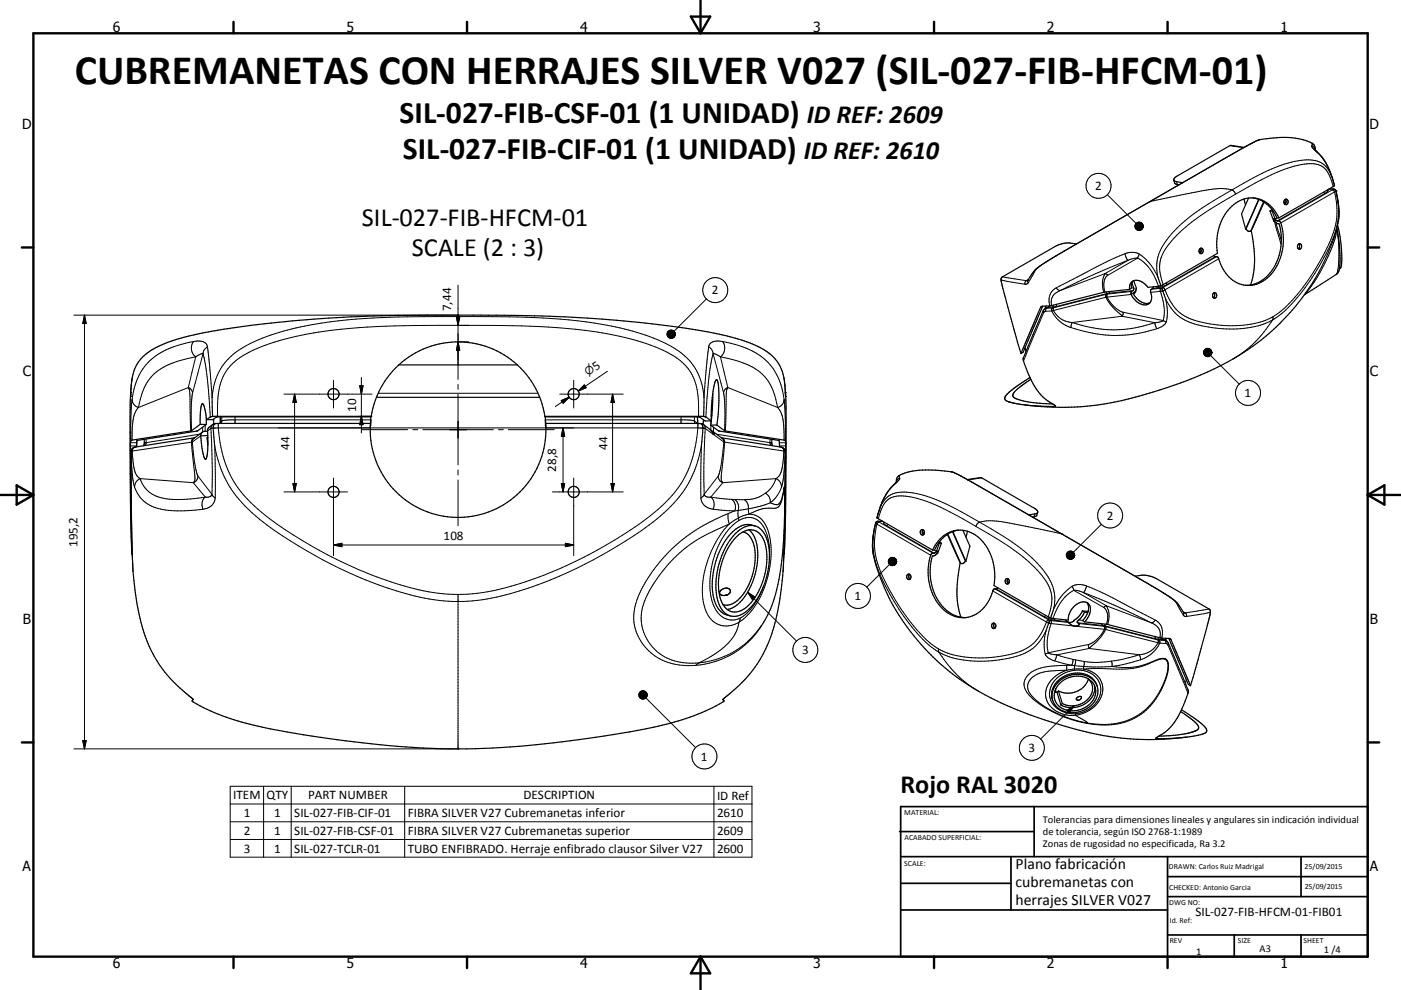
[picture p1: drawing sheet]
<svg xmlns="http://www.w3.org/2000/svg" width="420mm" height="297mm" viewBox="0 0 420 297" stroke-linecap="round" stroke-linejoin="round" font-family="sans-serif">
<g fill="none" stroke="#000" stroke-width=".36">
<path d="M351.9 54l.6 .5 2.1 .3M351.9 54l.4 1.1 1.2 .4M373 59.7l.4 1.8M373 44.2l-4.3-.5-15.8 9.1-.9 .7-.1 .5M374.3 59.4l-2.1 4.8 1.2 4.5M375.6 59.4a9.6 9.6 0 0 1 7.2 6h.6M377.4 59.8l-4 8.9M377.5 59.8l-3.9 8.9M385.3 59.8l.3 .8M385.3 59.8a.96 .96 0 0 0-.1 1.4M385.3 59.8a.75 .75 0 0 1 .9 .8 .75 .75 0 0 1-1 .6M394.2 44.8v.1a18 18 0 0 1 5.5 9.4"/>
<path d="M394.3 44.9a2.17 2.17 0 0 0-2-2.4 24 24 0 0 0-12.5-.9l-3 .6-4 2.1-58.6 33.9a12.1 12.1 0 0 0-4.8 4l-1.2 1.9M398.5 56.7l1.8 .2M399.3 53.1l.4 1.3M399.6 56.8l.7 .1M399.7 54.4l.4 1.3M399.7 54.3l.4 1.4M400.1 55.7h.1M400.1 55.7l-16.7 9.7M400.3 56.9l.7 2.9M400.3 56.9l.6 2.2a18.3 18.3 0 0 1-.1 9.4M322.7 73.2l-2.5-.3-1.1 .1-2.1 .6-16.6 9.5a1.23 1.23 0 0 0-.2 1.4l5.9 21.6M359.7 74.6a.72 .72 0 0 1 1 .7 .72 .72 0 0 1-1 .7l-.2-.8z"/>
<path d="M359.9 74.5l.2 .8M360 75.6l-.4 .3M360.1 75.3l-.4 .7M360.1 75.2l-.6 .4M373.6 68.7h-.2M373.6 68.7a1.03 1.03 0 0 0 1.5 .5M375.1 69.2a31 31 0 0 1-.2 16.3M379 60.7l-3.9 8.5M380.8 63.3l1.3 3.2M381.4 63.3l.9 2.4M381.4 63.3h-.6M381.4 62.9l-.6 .4"/>
<path d="M381.6 63.2l-.2 .1M381.9 65.7l.2 .8M381.9 65.7h.4M381.9 65.7l.3 .8M382.1 66.5h.1M382.2 66.5l.5 .5 .8 .1a15.6 15.6 0 0 1-5.5 17.3l-2 .8-2.7 .4M382.3 65.7l.4 .5 1 .3a15.6 15.6 0 0 1-4.4 17.4 8.3 8.3 0 0 1-12.6-3.2l-1.5-3.4-.3-.3h-.7l-.3-.3M383.4 65.4a8.7 8.7 0 0 0-11-5.5 14 14 0 0 0-7.6 13.5l.2 2.6-17 9.7M385.5 60.9l-.4 .2M385.6 60.6l-.4 .7M385.6 60.5l-.7 .4M389.2 73.3a.7 .7 0 0 1 1 .7 .7 .7 0 0 1-1.1 .5l-.1-.7z"/>
<path d="M389.4 73.2a.98 .98 0 0 1-.2 1.4M400.8 68.5l-1.6 5M400.8 68.5l.6 3.9a22.5 22.5 0 0 1-.2 9.3l-.4 .5-9.8 6.3M401 67.6a31.6 31.6 0 0 1 .9 12.8l-.3 .1M308.2 84.1h-.1M312.6 91.9l-5.8 13.8-.7 .4M312.6 91.9h.1M313.8 92.3l-1.1 1-5.9 14.1a23.9 23.9 0 0 0 6.8 12.5l2 1.3M338.7 86.8l-7.6 .8-16 4.1-3 .3-6 14.1M339.3 84.9l.6 1.6v.5a1.16 1.16 0 0 0-.8 1.2v.1M339.7 84.3l-.5 1.1v1l-.5 .4M339.9 84.2l.8 2.3-.2 .8"/>
<path d="M339.9 84.2a4.2 4.2 0 0 1 4.3 2l3.8-.5M339.9 84.2a2.19 2.19 0 0 0-1.2 2.6M340.5 87.3l-1.4 1M340.5 87.3l-.7 .9a4.4 4.4 0 0 0 4.9 2.7M345.8 86l-.1 .3a1.2 1.2 0 0 0-.6 1.9 2.33 2.33 0 0 1-.7 2.9 2.33 2.33 0 0 1-3-.2l-1.5-1.3-.8-1.3M347.1 83.2l.9 2.5M348.3 86.4l1.1 3.2M363.8 89.3h-.1M363.9 87.9a.75 .75 0 0 1 .9 .8 .75 .75 0 0 1-1 .6 1.01 1.01 0 0 1 .1-1.4zM363.9 87.9a.99 .99 0 0 1-.1 1.4M392.8 85.9a70.8 70.8 0 0 1-34.8 27.4 116.8 116.8 0 0 1-34 8.7 86.1 86.1 0 0 1-16.9-.5M39.1 118.9a18.1 18.1 0 0 1 2.8-10.8 23.6 23.6 0 0 1 12.4-6.7 157.4 157.4 0 0 1 22.8-4 421.6 421.6 0 0 1 51.1-2.9h16a386.7 386.7 0 0 1 67.1 4.9 49.5 49.5 0 0 1 18.6 6.1 12.7 12.7 0 0 1 5.5 11.2l.3 5.6v16.6l-.2 14.6-.4 12.7"/>
<path d="M39.2 117.6l-.2 6v18.6l.5 24M63.6 119.3l.1 5.6M112.8 119.2h49M119.5 109.5h35.6M211.1 119.3l-.2 5.6M213.6 119.2h.1M213.7 118.1l-.1 4.5-.6 4.9M235.5 117.6v1.3M307.3 104.3l.3 1.1M308.8 113.3l-5 3.4-2.4 2.3a1.01 1.01 0 0 0 0 1 1.01 1.01 0 0 0 .9 .5l5.3 1M309 113.8l-1.7 1.2a8.3 8.3 0 0 0-3.7 3.7l.4 .6a19.5 19.5 0 0 0 8.7 1.8l2.9 .1M41.1 132.2l-.1 1.9"/>
<path d="M41.1 132.1v.1M43.3 131.8l-.1 1.4-.2 .5M57.4 129.2h.1M57.4 129.2l-17.8 2.8a.52 .52 0 0 0-.5 .8l.4 33.4M58.4 131.3l-18.3 2.9a1.73 1.73 0 0 0-.9 1.7l.3 26.8a113.2 113.2 0 0 0 1.2 15.9l.3 2.4a41.2 41.2 0 0 0 12.9 25.4l4 3.4M60 127.3l-2.6 1.9M60 127.3h1.9M60.7 129.6l-2.5 1.9M60.7 129.6l-.4 .6-.1 .6M61.9 125.3v2M61.9 125.3l-.5-2.6a1.24 1.24 0 0 0-.8-1.5l-.5 2.5-.1 3.6M61.9 125.3v.6"/>
<path d="M61.9 127.3l-2.9 2-17.9 2.8M62.2 132.4l.1 1.2M62.2 129.4l-1.5 .2M62.3 130.7l-2.1 .1M62.3 130.6a16.2 16.2 0 0 1-.6 7.2 1.24 1.24 0 0 1-.7-1.4l-.8-5.6M62.3 131.2h-.2l.1 1.2M62.3 132.3l-.1 .1M63 125.1h.1M63 125.1l-1.1 .8M63.7 124.9l-.6 .2M64.1 125.7v1.5M64.1 127.2l-1.4 .9-.4 .6v1.9"/>
<path d="M64.5 127.1l-.4 .1M64.5 127.1l-.4 .4-.2 .7 .5 5.6M64.9 125.1l-1.1 .8h-1.9M65 125.1h-.1M66 125.1v1.9M66.1 125.1l-.1 1.9M111.1 127l-46.6 .1M111.1 126.3a26.3 26.3 0 0 0 26.1 28.9 26.3 26.3 0 0 0 26.4-28.6M111.2 125.1l-.2 2.7M111.2 126l-.1 .2M111.3 124.9v.2h-46.4M111.3 124.9h-47.6"/>
<path d="M111.3 124.9a26.3 26.3 0 0 1 26-22.3 26.3 26.3 0 0 1 26.1 22.3M163.4 124.9v.2h46.4l1.6 1.2h1.8M163.4 124.9h47.5M163.5 125.1l.1 2.7M163.5 126.2l.1 .3M163.6 127.1l45.8-.1a1.12 1.12 0 0 1 1.3 1.5l-.4 5.3M209.1 125.1l.1 1.9M209.7 125.1h.1M210 127.1l.9 .3 1.9 1.4 1 1.5 .3-.2M210.9 125.9l-.1 1.4M210.9 124.9l.7 .2M211.6 125.1h.1"/>
<path d="M211.6 125.1l1.6 1.2M213 127.5l2.7 1.8 17.8 2.8M213.2 126.3v-2a29.3 29.3 0 0 1 1.5-10.3h.1a5 5 0 0 1 .7 3.6l-.1 5.4-.5 4.5M213.2 124.7h.2M213.3 129.3l.6 .3 .2 .5M213.8 129.5l2.7 2M214.1 130.1h.1M214.9 127.5h-1.9M214.9 127.5l2.4 1.7M216.3 131.3h.1M216.3 131.3l17.8 2.8a1.64 1.64 0 0 1 1.4 1.9l-.4 30.2M217.3 129.2h.1"/>
<path d="M217.3 129.2l18.1 2.9M231.4 131.8v1.4l.2 .5M233.5 132.1l.1 .1M233.6 132.2l.1 1.9M235.4 132.1l.1 .1M235.5 132.2v3.9M235.5 137.2l-.3 21.3a110.7 110.7 0 0 1-3.2 29.6 40 40 0 0 1-15 21.5l-.3 .2M308.3 121.6l5.2 .3 3-.1M315.6 121.2l.8 .6M316.2 121.9l-.1 .1M316.4 121.8h.1M222.8 159.6a5.4 5.4 0 0 1 3.4 4.8 18.8 18.8 0 0 1-5.3 15.9 4.4 4.4 0 0 1-4.1 1.1"/>
<path d="M224.6 159a9.9 9.9 0 0 1 2.6 8.3 19.9 19.9 0 0 1-6.7 14.6l-1.5 .7-1 .3M226.4 157.8a6.1 6.1 0 0 0-7.3 2.3 23.2 23.2 0 0 0-4.8 20.4 5.7 5.7 0 0 0 4.7 4.3M226.4 157.8a6.7 6.7 0 0 0-6.6 3.1 23.3 23.3 0 0 0-4.4 19.9 5.7 5.7 0 0 0 3.5 4M226.4 157.8a6.8 6.8 0 0 1 4.1 6.1 23.3 23.3 0 0 1-6.5 19.3 5.6 5.6 0 0 1-5.1 1.6M235.2 146.9a124.1 124.1 0 0 1-2.7 31.3 29 29 0 0 1-8.3 14.2M262.5 157l-.5 2.5M262.5 157a21.4 21.4 0 0 0 1.1 15.4 68.9 68.9 0 0 0 39.4 39.7 130 130 0 0 0 34 9.4 82.5 82.5 0 0 0 18.9-.4M262.6 156.7l-.1 .3M262.9 155.3l16.7 9.7M262.9 155.3h.1M263.4 156.5l-.7 .1M263.7 152.7l-.8 2.6"/>
<path d="M264.5 156.3l-1.4 .1-.6 .6M268.7 144.6a2.25 2.25 0 0 1 2-2.5 25.8 25.8 0 0 1 12.5-.8l2.5 .4 4.5 2.3 53.9 31a39.4 39.4 0 0 1 8.8 5.9l2 2.9M268.8 144.5a17.8 17.8 0 0 0-5.1 8.2l-.8 2.6M276.5 159.6l.6 .4M276.8 158.9a1.01 1.01 0 0 0 .1 1.5M276.8 158.9a.75 .75 0 0 0-.9 .9 .75 .75 0 0 0 1 .6l.1-.2M276.8 158.9l.3 .5v.6M285.6 159.5l3.8 8.8M285.7 159.5l3.9 8.9M287.4 159a9.6 9.6 0 0 0-7.2 6.1l-.6-.1M288.7 159.1l2.1 4.8-1.2 4.5M290 143.9l4.3-.5 15.8 9.1a1.05 1.05 0 0 1 .8 1.5l-2.4 .5"/>
<path d="M290.1 159.4l-.5 1.8M311.1 153.7l-.4 1.1-1.1 .3M39.5 166.2h.2M218.1 178.4l-.7 .2M218.1 178.4a1.07 1.07 0 0 0 .8-1.4 1.07 1.07 0 0 0-1.6-.5 1.33 1.33 0 0 0-1.3 1.9l1.3 .2M218.1 178.4l-.8 .2M220.5 161.4a5.5 5.5 0 0 1 6.2-2.1 7.4 7.4 0 0 1 3.1 6.2 20.9 20.9 0 0 1-6.2 16.8 4.4 4.4 0 0 1-7.5-2.2 20.8 20.8 0 0 1 4.4-18.7zM235 166.2h.1M272 172.5a.71 .71 0 0 1 1.1 .5 .71 .71 0 0 1-1 .7l-.3-.6zM272.7 172.3a.96 .96 0 0 0 .1 1.5M276.6 160l.4 .3M277.1 160l-.1 .2"/>
<path d="M279.6 165a8.7 8.7 0 0 1 11-5.4 14.1 14.1 0 0 1 7.6 14.3l-.2 1.8 17 9.7M280.7 165.4l-.6 .5-.7 .1a14.3 14.3 0 0 0-.3 10.9 10.9 10.9 0 0 0 9.8 8.4 10.4 10.4 0 0 0 8.9-8.4l.3-.2 .8-.1 .2-.3M280.8 166.1l-.4 .4-.9 .3a15.8 15.8 0 0 0 5 16.8 8.3 8.3 0 0 0 5.2 1.7M280.9 166.1h-.1M281.1 165.4l-.2 .7M281.1 165.4h-.4M281.1 165.4l-.3 .7M281.5 162.8l.1 .1M281.6 162.6l.6 .4M281.6 162.9l.6 .1M281.6 162.9l-.9 2.5M282.2 163l-1.1 3-.2 .1"/>
<path d="M284 160.3l3.9 8.6M287.9 168.9a29.6 29.6 0 0 0 .2 16.3M289.4 168.3l.2 .1M289.4 168.3a1.03 1.03 0 0 1-1.5 .6M302 174.4l.6 .3M302 174.7l.5 .3M302.2 173.6a.99 .99 0 0 0 .1 1.5M302.2 173.6a.74 .74 0 0 0-.9 .9 .74 .74 0 0 0 1.1 .6M302.2 173.6l.4 .5v.6M302.6 174.7l-.2 .4M340.3 172.9l2.8-.3 2.9 .7 16.5 9.4a2.62 2.62 0 0 1 0 2.8l-5.6 20.2M298.1 187a.74 .74 0 0 0-.8 .8 .74 .74 0 0 0 1 .6"/>
<path d="M298.1 187a.96 .96 0 0 1 .2 1.4M298.2 187a.94 .94 0 0 0 .1 1.5M314.4 186.9h.1M314.4 186.9l-.8 2.4M314.7 186.1l-.3 .8M315.9 182.8l-.9 2.6M319.5 186l.4 .4M319.9 186.4h.1M319.9 186.4l.4 .3M320.3 186.7l.1 .1M320.4 186.8a2.09 2.09 0 0 0 3.2 .5M323.5 187.1l.1 .1"/>
<path d="M323.6 187.2h.1M323.6 187.2v.1M324.5 183.3l1.7 .1M324.5 183.3l.7 .4M324.5 183.3a5.8 5.8 0 0 1-2.6 2.8l.1 .1-.9 .5-1-.1M325.2 183.7l.9 .1M325.2 183.7l-1.1 1.7-1.1 1.1 .5 .6M325.2 186.6l6.7 .7 16.1 4.1 2.9 .2 6 14.1M325.8 180.8a4.5 4.5 0 0 0-5.1 3.1l-.4 2.1-5.3-.6M325.8 180.8a3.1 3.1 0 0 1 .3 4.6l-.9 1.2M325.8 180.8a3.2 3.2 0 0 1 .3 3M326.1 183.8l-.6 1.2-1 1.2 .7 .4"/>
<path d="M349.2 192l1.1 1 5.9 14.2a23.8 23.8 0 0 1-6.7 12.3l-2.9 1.9M350.4 191.5l5.9 13.8 .6 .4M354.9 183.8h.1M57.9 209.8v.1M57.9 209.9l-.3 .3a59.6 59.6 0 0 0 21 7.9 322.6 322.6 0 0 0 61.3 6.6 327.9 327.9 0 0 0 57.5-6.8 59.2 59.2 0 0 0 19.6-7.7l-.3-.3M216.7 209.8v.1M315.5 209.7l.1 .4M316.4 207.4l.5 .3M316.6 206.5l-.2 1.3h-.3M316.9 207.7l1.2 3.8M317.3 207.3l-.4 .4M317.3 207.3l1.2 3.8"/>
<path d="M317.5 205.3a7 7 0 0 1 10.2-.4 5.3 5.3 0 0 1-3.2 7.8 5.9 5.9 0 0 1-8.3-3.1 5 5 0 0 1 1.3-4.3zM318.5 211.1l-.4 .4M322.9 209.3l.4-.2a.54 .54 0 0 1 .9 0 .54 .54 0 0 1-.4 .8l-.3 .1a.47 .47 0 0 1-.7-.1 .47 .47 0 0 1 .1-.6zM326.2 203.6a4.3 4.3 0 0 1-1.3 7.2 6.5 6.5 0 0 1-6.4 .3M326.3 203.7a6.4 6.4 0 0 1-9 3.6M328.2 205.8a6.3 6.3 0 0 1-6.9 6.5l-1.7-.2-1.5-.6M329 206a6.3 6.3 0 0 0-8.5-3.7 6.2 6.2 0 0 0-4.7 8.2 6.8 6.8 0 0 0 9.3 2.5 5.8 5.8 0 0 0 3.2-8.3 7.6 7.6 0 0 0-11.3 .2 5.6 5.6 0 0 0-1.6 4.6M354 213.5l1.6 1a9.3 9.3 0 0 1 3.8 3.8l-.3 .6-.6 .3M354.2 212.9a27.7 27.7 0 0 1 7.4 5.7 1.07 1.07 0 0 1 0 1.2 1.07 1.07 0 0 1-1 .4l-4.7 .9M355.7 203.9l-.3 1.1M358.5 219.3l-1.2 .4a36.1 36.1 0 0 1-9.9 1.2M358.5 219.2v.1"/>
<path d="M346.6 221.4h.1M346.8 221.6h.1M355.9 221.1l-5.1 .4-4.2-.1"/>
<circle cx="100" cy="118.2" r="1.67"/>
<circle cx="172" cy="118.2" r="1.66"/>
<circle cx="100" cy="147.6" r="1.67"/>
<circle cx="172" cy="147.6" r="1.66"/>
</g>
<g fill="none" stroke="#000" stroke-width=".3">
<path d="M332 58.4l8.6 8.6M352.8 54.5l.2 .9M354.5 54.8h.1M368.7 43.7l4.1 .6M369.4 57a84.5 84.5 0 0 0-14.1 9.2 23.5 23.5 0 0 0-8.1 10.7l-.4 2.5 .3 3.8-2.2-3.9-1.6-1.7-1.7-1.3M369.4 57l.6 .4 .4 .8M369.4 57a27.7 27.7 0 0 0-12.1 .9l-12.5 2.6M370.4 58.2l-1.9 1.2a60.3 60.3 0 0 0-18 13.8 10.5 10.5 0 0 0-2.2 11l.4 1.2M377.9 41.9l-1.5 .5-4.5 2.5-27.1 15.6M393.3 43.8l.3 .7 1.1 1.1M393.3 43.8l.6 .4 .3 .7M393.4 43h.1"/>
<path d="M393.4 43l-.1 .8M394.7 45.6a16.7 16.7 0 0 1 4.6 7.5 6.9 6.9 0 0 0-8-5.1 44.3 44.3 0 0 0-18.3 6.9l-3.6 2.1M394.7 45.6l.3 .1M396.8 57.7l.5 .3M397.3 58l-14.3 8.3M397.9 57l.2 .1a.76 .76 0 0 1-.8 .9M398.4 56.7l1.1 .1M399.5 56.9l-16.2 9.4M399.5 56.9l.6 .7M399.5 56.8v.1M399.7 56a9.8 9.8 0 0 0-3.1-5.9l-.4-.3a9.2 9.2 0 0 0-6.1-.4 52.8 52.8 0 0 0-15.8 6.7l-3.9 2.1M399.8 56.7l-.3 .1"/>
<path d="M400.1 57.6l-16.1 9.3M400.1 57.6a22.1 22.1 0 0 1-2.2 16.8 58 58 0 0 1-14.8 19.6l-1.5 1M400.5 57.3l-.4 .3M337.3 76.1l.9 2M338.2 78.1l-10.4 4.3-9.8 4.7M338.2 78.1l-6.9 4M341.1 77.4a14.2 14.2 0 0 1 6.3 8.5M341.1 77.4l-1.4 .2-1.5 .5M341.1 77.4l-9 5.2M341.6 76.3l-.5 1.1M341.6 76.3a4.8 4.8 0 0 0-4.1-.3 187.5 187.5 0 0 0-17.8 8.8l-3 1.6M344.8 60.5l-25.8 14.8-6.6 4.1-1.9 1.6-2.2 3.8"/>
<path d="M344.8 60.5h-.1M364.4 77l-14.4 8.3M364.8 77l-16.2 9.3M365.4 77.6l-16.1 9.3M378.8 60.5l-3.9 8.8M381.3 62.8v.2M382.1 66.4l2 6.9M382.5 66.8l1.7 5.3M382.8 65.4l-.5 .3M399.2 73.5l-3.1 6.8-3.3 5.6M400.7 68.8a27.4 27.4 0 0 1-3.1 9.3 38.7 38.7 0 0 1-6.3 10M400.7 68.6l.6 4.1 .1 4.5-.2 3.3-.6 1.8"/>
<path d="M401.2 66.5l.2-3.1-.4-3.6a23.5 23.5 0 0 1-2.9 15.3 58.4 58.4 0 0 1-15 19.9l-1.5 1M22.2 94.5h115.1M25.3 94.5v130.2M25.3 94.5l.5 2.6h-1zM136.8 95.1h1l-.5 2.5zM137.3 94.5h.1M137.3 85.6v28.2M211.8 89.7l-9.7 9.7M300.1 84l7.2 1.3M300.5 83.1l7.2 1.1M307.7 84.2l.5-.1 .1 .7M307.7 84.2l-.4 .5v.6"/>
<path d="M308.3 84.8l-.3 .3-.7 .2M308.3 83.9l-.6 .3M312.6 91.9l-.7 .4M312.7 93.3l.2 .6M312.9 93.9l-6 14.4M313.5 92.1l.1 .3M313.5 92.1l-.3 .6M313.5 93.4l-.6 .5M313.6 91.8l-.1 .3M313.8 92.5l-.3 .4v.5M313.8 92.5l-.5 .1M314.3 92.2l-.5 .1"/>
<path d="M314.3 92.2l-.5 .3M314.6 91.8l-.3 .4M315.3 93.3l-1.8 .1M315.3 93.3l.2 .5a9.7 9.7 0 0 0 5.6 4.5M315.5 92.2h-1.2M315.5 92.4l-1.7 .1M315.5 92.4l-.2 .4v.5M315.8 92.4h-.3M315.8 91.5l-.3 .7M315.8 92.4v.7M315.8 93.1l-.5 .2M315.8 93.1a6.6 6.6 0 0 0 5.7 3.7"/>
<path d="M316.6 92l-1.1 .2M316.7 86.4l.7 .6 .6 .1M316.7 86.4a4.3 4.3 0 0 0-2 5.4M316.7 91.3l-.1 .7M318 87.1a3.6 3.6 0 0 0-2.7 4.6M321.1 98.3a38.7 38.7 0 0 0 25.7 .3M321.5 96.8l-.4 1.5M321.5 96.8a36.1 36.1 0 0 0 24.7 0M331.3 82.1a6.7 6.7 0 0 0-.4 5.6M331.3 82.1l.8 .5M331.3 82.1l-13.3 5M331.5 88.3l-15.7 4.1"/>
<path d="M331.5 88.3l.1 .9M331.6 89.2l-15.8 3.9M331.6 89.2a20.6 20.6 0 0 0 4.8 5.7M331.7 88.1l-15.1 3.9M331.7 87.6v.5M331.9 89.1l-.3 .1M331.9 89.1a8.8 8.8 0 0 0 4.8 4.6M332.1 88.2l-.3 .4 .1 .5M332.1 88.2l-.6 .1M332.1 82.6a4.6 4.6 0 0 0-.8 5M332.4 88l-.7 .1M332.7 87.5l-.3 .5"/>
<path d="M336.4 94.9l9.8 1.9M336.4 94.9l-14.9 1.9M336.7 93.7l12 2.5M336.7 93.7l-.3 1.2M339.1 88.3l-7.2 .8M339.3 87.4l-7.2 .8M339.7 87.2l-7.3 .8M339.9 86.3l-.7 .1M346.2 96.8l.6 1.8M346.7 86.4l-1.1 .1M346.9 85.9l-.2 .5M347.9 87.4l-2.9 .3"/>
<path d="M347.9 87.4a15.5 15.5 0 0 1 .8 8.8M348.1 86.5l-.2 .9M348.1 86.5l-2.9 .3M348.6 86.3l-.5 .2M348.6 86.3l.7 .6M348.7 96.2l1 .3M348.7 96.2l-.7 .3-1.8 .3M349.3 86.9l-1.4 .5M349.3 86.9a13 13 0 0 0 8.1 8.9 34.9 34.9 0 0 0 22.6 0l1.6-.8M349.5 84.9l.5 .4M349.7 96.5a3.9 3.9 0 0 1-2.9 2.1M350 85.3l-1.6 .7-1.7 .4"/>
<path d="M381.6 96a33.9 33.9 0 0 1-11.9 11.7M381.6 96a30.4 30.4 0 0 1-20.3 1.9 14.1 14.1 0 0 1-10.6-6l-1.3-2.3 .6 4.1-.3 2.8M381.6 95v1M39.1 119h.1M39.1 118.2v.8M39.2 118.8l-.1 .2M39.2 117.8h.1M39.2 117.8v1M39.6 119.8a2.55 2.55 0 0 0 1.9 2.5M39.6 119.8l-.4 5v7.4M39.7 113.3l-.5 4.5M56.5 116.3l.3 1 .1 1 .3 11"/>
<path d="M56.5 116.3l.7 .5 .5 1.1M56.5 116.3l-15 6M57.7 117.9l-.4 4.7 .1 6.6M58.1 102.4a3.2 3.2 0 0 0 .6 4.7M58.1 102.4a33 33 0 0 0-8.6 2.7 16.6 16.6 0 0 0-9.3 11.6l-.6 3.1M58.1 102.4a3.2 3.2 0 0 1 4 1.3l.1 .3M58.7 107.1a24.3 24.3 0 0 0-12.5 5 16.9 16.9 0 0 0-4.7 10.2M58.7 107.1l-2.2 9.2M60.9 106.1l.8 4 .5 4.1 .8 10.9M60.9 106.1l-.9 .2-1.3 .8M60.9 106.1l-3.2 11.8M62.2 104l1.4 15.3a17.9 17.9 0 0 1 10.3-15.6 79.4 79.4 0 0 1 27.6-7.5 267 267 0 0 1 30.7-1.2 420.9 420.9 0 0 1 33.2 .6 96.9 96.9 0 0 1 31.7 6.3 21.8 21.8 0 0 1 12.1 10 20.3 20.3 0 0 1 1.9 7.4l1.4-15.3"/>
<path d="M62.2 104l-1.1 1.1-.2 1M85.1 118.2h26.4M88.3 118.2l.5 2.5h-1zM88.3 118.2v29.4M100 114.1v8.3M107.9 115.7h.9l-.5 2.5zM108.3 113.2v16.7M113.4 118h47.9M137.3 115.3v1.5M137.3 118.3v21.2M137.3 102.6l.5 2.5h-1zM137.4 102.6h3.1"/>
<path d="M167.8 118.2h19M170.6 119.2l-4.1 2.8M172 114.1v8.3M175.2 115.5l.5 .8-2.3 1zM175.5 115.9l-2.1 1.4M182.1 111.4l-8.7 5.9M183.7 118.2v29.4M183.7 118.2l.5 2.5h-1zM212.5 104l.8 .8 .5 1.3M213.8 106.1l-1.3 7.5-.9 11.5M213.8 106.1l.9 .2 1.3 .8M213.8 106.1l3.1 11.8"/>
<path d="M216 107.1a24.1 24.1 0 0 1 12.4 5 16.5 16.5 0 0 1 4.7 10.2M216 107.1l2.2 9.2M216.6 102.4a3.5 3.5 0 0 0-4 1.1l-.1 .5M216.6 102.4a24.2 24.2 0 0 1 13.4 6.1 18.8 18.8 0 0 1 5.1 11.3M216.6 102.4a3.3 3.3 0 0 1-.6 4.7M216.9 117.9l.1 .1a46.1 46.1 0 0 1 .2 11.2M218.1 116.4l-.4 1.9-.2 11M218.1 116.4h.1M218.2 116.3l-.1 .1M218.2 116.3l-.8 .5-.5 1.1M218.2 116.3l14.9 6M235 113.3l.5 4.5"/>
<path d="M235.1 119.8l.3 4.6 .1 7.8M235.1 119.8a2.55 2.55 0 0 1-2 2.5M235.5 117.8h.1M235.5 117.8v1.2M235.5 118.5v.5M235.5 119h.1M363 106.6l8.5 8.6M39.1 132.8h1.9M39.1 133.8h1.9M39.2 137.2h.1M39.2 136v1.2M39.2 137.2l.3 25.6 .4 8.6"/>
<path d="M39.2 135.8v.2M39.3 135.2l.3 6.7 .8 4.3M39.7 135.3l-.4 .2-.1 .5M39.7 135.3a15.7 15.7 0 0 0 1.4 7.5l.9 .8M40.6 134.1l-.7 .5-.2 .7M41.5 122.3a11.7 11.7 0 0 0-1.9 7.4v2.3M43.8 132.8l-.5 .2M43.8 132.8l-.3 .9M43.8 131.7v1.1M57.4 132.6l-17.7 2.7M57.4 132.6l1.1 10.7-.2 1-.4 .5M57.6 132.6h-.2"/>
<path d="M57.6 132.6h.1M57.7 132.6l.2 2.6a23.8 23.8 0 0 0 1.4 7.6M58.2 131.5l-.4 .4-.1 .7M58.3 131.3l-.7 .6-.2 .7M59.8 130.3l-16 2.5M60.2 130.8l-2.5 1.8M60.8 128.1v1.5M61.5 127.6v1.8M62.3 131.6l-.2 .1M63.2 128.5l.5 12.9-.2 6.9M63.2 128.5l-1 .8M63.5 128.5h-.1"/>
<path d="M63.8 127.4l-.5 .6-.1 .5M65.2 124.9a23.3 23.3 0 0 1 2.4-13.2 17.9 17.9 0 0 1 8.3-6.6 99.4 99.4 0 0 1 34.3-7 743.4 743.4 0 0 1 48.8-.2 124.8 124.8 0 0 1 33.4 4.7 35.5 35.5 0 0 1 11 5.2 14.8 14.8 0 0 1 5.9 11.7l.1 5.4M65.4 128.4l-2.2 .1M65.4 128.4h71.8M65.4 127v1.4M65.4 128.4a33.1 33.1 0 0 0 14.2 26.3 126.4 126.4 0 0 0 48.9 22.9l4.4 .5 4.4 .2M66.5 126.3l-.3 .7M66.5 126.3l-.4 .3M66.5 125.1v1.2M70.5 125.1v1.9M107.7 124.9h3.8M108.3 124.9l.5 2.5h-.9z"/>
<path d="M108.5 128.9h13.7M111.2 126h-42.2l-2.5 .3M123.8 128.9h1.5M126.8 128.9h21.1M137.4 128.4h71.8M149.4 128.9h1.5M152.4 128.9h13.8M163.5 126h42.1l2.6 .3M168.3 120.2l2.3-1-1.8 1.8zM168.8 128.4v19.2M168.8 128.4l.5 2.5h-1zM204.2 125.1v1.9"/>
<path d="M208.2 126.3l1 .7M208.2 126.3l.2 .7M208.2 125.1v1.2M209.2 128.4l2.2 .1M209.2 127v1.4M209.2 128.4a32.6 32.6 0 0 1-8.7 21.3 98.3 98.3 0 0 1-25.4 17.4 108.2 108.2 0 0 1-31.9 10.9l-5.9 .3M210.9 127.4l.4 .6 .1 .5M211.2 128.5h.1M211.4 128.5l5.6 4.1M211.4 128.5l-.4 11.7 .1 8.1M213.1 126.3v.7M213.1 127.6v1.5"/>
<path d="M213.9 128.1v1.5M214.9 130.3l16.5 2.6M216.3 131.3l.8 .6 .2 .7M216.5 131.5l.3 .4 .2 .7M217 132.6h.3M217 132.6l-.1 .9a29.4 29.4 0 0 1-1.6 9.3M217.3 132.6l17.7 2.7M217.3 132.6l-1.1 10.1a2.14 2.14 0 0 0 .5 2.1M230.9 131.7v1.3l.2 .7M231.4 132.9v.1M233.1 122.3a11 11 0 0 1 1.9 7.4l.1 2.3M233.7 132.8h1.9"/>
<path d="M233.7 133.8h1.9M234.1 134.1l.7 .5 .2 .7M235 135.3l.4 .2M235 135.3a13.8 13.8 0 0 1-1.6 7.7l-.8 .6M235.4 135.2v.3M235.4 135.5l-.4 7.1-.7 3.6M235.4 135.5l.1 .5M235.5 135.8v.2M235.5 137.2h.1M235.5 136v1.2M235.5 137.2l-.4 25.6-.3 8.6M316.4 121.7l-.5 .3"/>
<path d="M40.4 146.2a10.3 10.3 0 0 0 9.3 6.8 42.6 42.6 0 0 0 11.2-.2M42 143.6a2.63 2.63 0 0 0-1.6 2.6M42 143.6a8.7 8.7 0 0 0 8 6.1 41.9 41.9 0 0 0 11.5-.6M42 143.6l15.9 1.2M57.9 144.8l3.6 4.3M59.3 142.8l4.2 5.5M59.3 142.8a2 2 0 0 1-1.4 2M61.5 149.1a2.92 2.92 0 0 0-.6 3.7M63.5 148.3l.4 .6 .6 .4M63.5 148.3v.1a1.58 1.58 0 0 1-2 .7M64.5 149.3l-.1-15.5a33.7 33.7 0 0 0 13.4 22 126.2 126.2 0 0 0 50.9 23.9 57.6 57.6 0 0 0 29.7-3.3 135.7 135.7 0 0 0 39.6-21.6 33.2 33.2 0 0 0 12.3-21l-.1 15.5M64.5 149.3a3.7 3.7 0 0 1-3.6 3.5"/>
<path d="M85.1 147.6h19.1M87.8 145.1h1l-.5 2.5zM100 143.4v23.3M137.3 141v1.5M137.3 144v13.7M165.6 147.6h21.2M168.3 145.1h1l-.5 2.5zM172 143.4v23.3M183.2 145.1h1l-.5 2.5zM210.2 149.3a3.7 3.7 0 0 0 3.6 3.5M211.1 148.3l-.3 .6-.6 .4M211.1 148.3a1.45 1.45 0 0 0 2 .8"/>
<path d="M213.1 149.1l6.3 .7M213.1 149.1a2.92 2.92 0 0 1 .7 3.7M213.8 152.8l6.5 .5M215.3 142.8a2.02 2.02 0 0 0 1.4 2M215.3 142.8l-4.2 5.5M216.7 144.8l-3.6 4.3M218.3 154.1a47.4 47.4 0 0 0-27.3 25.8 14.3 14.3 0 0 0 10.8 19.3l3.8 .5 3-.1M218.3 154.1v1.5l.4 1.6M218.7 157.2l-6.2 2.9a37.9 37.9 0 0 0-12.9 10.1l-1.3 1.6a25 25 0 0 0-6.1 13 14 14 0 0 0 14.5 14.2l2.9-.1M218.7 157.2a29.7 29.7 0 0 0-7.9 23.3 7.9 7.9 0 0 0 5.7 7.2 7.2 7.2 0 0 0 5-1M219.4 149.8a2.91 2.91 0 0 1 .9 3.5M219.4 149.8l.9 .1"/>
<path d="M220.3 149.9a3.2 3.2 0 0 1 1 3.7l.1 1.8M220.3 149.9h2.9M220.3 153.3l-2 .8M221.4 155.4l-2.7 1.8M221.4 155.4l.1 .8M221.5 156.2a5.1 5.1 0 0 1 7.8 2.6 18.3 18.3 0 0 1 1.4 9.2M221.5 156.2a21.7 21.7 0 0 0-8.4 15.2 16 16 0 0 0 2.2 12.6 5.4 5.4 0 0 0 6.6 1.4M223.2 149.9a2.81 2.81 0 0 1 1.2 2.8M224.4 152.7l-4.1 .6M224.4 152.7l.1 1.6M224.5 154.3a5.8 5.8 0 0 1 5.6 4.6l.4 1a24.3 24.3 0 0 1 .1 11.5 24 24 0 0 1-9.1 15.3M224.5 154.3l-3.1 1.1"/>
<path d="M229.5 148a2.78 2.78 0 0 1 1.4 2.9M229.5 148l-1.8 1.1-1.5 .5-3 .3M230.9 150.9l-3.3 1.1-3.2 .7M232.6 143.6a2.65 2.65 0 0 1 1.7 2.6M232.6 143.6a8.1 8.1 0 0 1-3.1 4.4M232.6 143.6l-15.9 1.2M234.3 146.2a9.3 9.3 0 0 1-3.4 4.7M235.2 146.4l-.8 3.7a2.57 2.57 0 0 1-3.3 2.4 12.3 12.3 0 0 0-6.6 1.8M235.2 146.4h-.1M235.2 146.4h.1M235.2 146.6v.2M235.2 147.4v-1.4l-.9 3.9a1.7 1.7 0 0 1-1.1 1.5 1.7 1.7 0 0 1-1.8-.4l-.5-.1"/>
<path d="M262.5 157l.4 .3M262.5 157h.1M262.9 157.3l16.1 9.3M262.9 157.3a22.1 22.1 0 0 0 2.3 16.7 56.4 56.4 0 0 0 14.7 19.7l1.5 1M263.2 156.4h.3M263.3 155.6a9.5 9.5 0 0 1 3.1-5.8 9.4 9.4 0 0 1 7.5-.5 54.8 54.8 0 0 1 14.9 6.4l3.8 2.2M263.5 156.4l.1 .2M263.6 156.6l16.1 9.3M263.6 156.6l-.7 .7M264.6 156.4h-1.1M265.1 156.7h-.1a.76 .76 0 0 0 .7 1M265.7 157.7l14.4 8.2"/>
<path d="M266.2 157.3l-.5 .4M268.3 145.2a16.4 16.4 0 0 0-4.6 7.5 7 7 0 0 1 8.1-5 40.5 40.5 0 0 1 16.5 5.9l5.4 3M268.3 145.2l-.3 .2M269.7 142.6v.8M269.7 143.4l-.6 .4-.3 .7M269.7 143.4v.1M269.7 143.6l-1.4 1.6M269.7 143.5v.1M285.1 141.5l2 .8 4.1 2.2 27 15.7M292.6 157.9a89.6 89.6 0 0 1 14.9 9.9 21.1 21.1 0 0 1 7.7 10.1v.4a13.3 13.3 0 0 1-.9 6.8M293.7 156.6l-.7 .5-.4 .8M293.7 156.6a83.2 83.2 0 0 1 14 9.3 22.7 22.7 0 0 1 8.2 11.1l.2 .7a11.6 11.6 0 0 1-.2 5.1 15.9 15.9 0 0 1 5.5-6.9"/>
<path d="M293.7 156.6a24.2 24.2 0 0 1 11.3 .8l13.2 2.8M294.3 143.4l-4.1 .6M308.5 154.5h.1M310.2 154.2l-.2 .8M330.2 157.3l-8.4 8.4M100 163.5h72M100 163.5l2.5-.5v1zM137.3 178.3v46.4M169.5 163l2.5 .5-2.5 .5zM224.1 177.7l14.7 14.6M224.1 177.7l2.2 1.4-.8 .7zM228.9 175.8a17.8 17.8 0 0 1-7 9.6"/>
<path d="M261.8 166.2l-.2-3.6 .4-3.1a23.5 23.5 0 0 0 2.9 15.2 57.7 57.7 0 0 0 15.1 19.9l1.5 1M266.7 169.3l-6.8 6.9M280.2 165.1l.5 .3M284.2 160.2l3.9 8.8M297.6 177.3l16.1 9.3M298.3 176.7l16.1 9.3M298.7 176.7l14.3 8.2M318.2 160.2l31.2 18.1a8.3 8.3 0 0 1 4.5 4.7l.8 1.5M318.2 160.2h.1M321.4 175.9l.5 1.2M321.9 177.1a13.8 13.8 0 0 0-6.2 8.5M321.9 177.1l1.4 .1 1.5 .6"/>
<path d="M321.9 177.1l9 5.2M324.8 177.8l10.4 4.2 9.8 4.8M324.8 177.8l7 4M325.8 175.8l-2.5-.4-1.9 .5M325.8 175.8a185.5 185.5 0 0 1 16.5 8.1l4 2.1M325.8 175.8l-1 2M209.6 198.9l-1 .7M221.5 186.7a14.1 14.1 0 0 1-7.2 9.5l-4.7 2.7M221.9 185.4l-.4 1.3M224.2 192.4a25.6 25.6 0 0 1-14.6 6.5M228.3 187.7a25.3 25.3 0 0 1-19.7 11.9M281.4 194.7l.1 .9"/>
<path d="M281.5 195.6a26.9 26.9 0 0 0 16 2.6 24.8 24.8 0 0 0 11.4-3.1 13.8 13.8 0 0 0 4.7-5.8l-.6 3.6 .3 3.2M281.5 195.6l2.6 3.7a31.6 31.6 0 0 0 9.3 8.1M313 184.9l2 .9 1.3 .3M313.3 196.1l.2 .4a4.2 4.2 0 0 0 2.7 1.8M313.5 184.6l-.5 .3M313.7 186.6l1.4 .5M313.7 186.6a13.4 13.4 0 0 1-11.3 9.8 33.5 33.5 0 0 1-19.4-.9l-1.6-.8M314.3 195.8l-1 .3M314.3 195.8l1 .5 1.5 .2M314.4 186l.6 .2M314.4 186l-.7 .6M315 186.2l.2 .3-.1 .6"/>
<path d="M315 186.2l5.3 .5M315.1 187.1l16 1.7M315.1 187.1l-.2 .6a14.6 14.6 0 0 0-.6 8.1M316.1 185.6l.2 .5M316.2 198.3l5.1 1.3M316.3 186.1l3.7 .4M316.8 196.5l4.9 1.3M316.8 196.5l-.6 1.8M319.8 199.6l-3 .1a11.7 11.7 0 0 0-8.9 3.2 4 4 0 0 0 .6 5.6 33 33 0 0 0 17.3 8.5M319.8 199.6h1.5M319.8 199.6v1.5M321.3 199.6l.9 .1"/>
<path d="M321.7 197.8l3.4 .7M321.7 197.8l-.4 1.8M322.2 199.7l2.7 .3M322.2 199.7l-.1 1.4M322.5 198l-.3 1.7M323.1 186.8l7.5 .8M323.4 186l1.2 .1M323.5 187.1l7.4 .8M324.9 200l2.8 .1 5.7-.1M324.9 200l-.1 .7M325.1 198.5l-.2 1.5M326.3 193.4l.3 1.1"/>
<path d="M326.3 193.4l-12 2.4M326.6 194.5l-9.8 2M326.6 194.5l14.9 1.9M330.3 187.1l.3 .5M330.6 187.6l.7 .2M330.9 182.3a4.4 4.4 0 0 1 .9 5M330.9 187.9l.6 .1M330.9 187.9l.3 .4-.1 .5M331.1 188.8l.4 .1M331.1 188.8a8.8 8.8 0 0 1-4.8 4.6M331.3 187.2v.6M331.3 187.8l15.1 3.8"/>
<path d="M331.5 188.9l15.7 3.9M331.5 188.9a19 19 0 0 1-4.9 5.5v.1M331.5 188l15.7 4M331.5 188v.9M331.8 181.8l.3 .8a6.4 6.4 0 0 1 .1 4.3l-.1 .5M331.8 181.8l-.9 .5M331.8 181.8l13.2 5M333.2 198.4l.2 .9v.7M333.2 198.4a24.7 24.7 0 0 1-8.1 .1M333.4 200a20.9 20.9 0 0 0 13.7-2.2 2.16 2.16 0 0 1 2.9 .5 9.9 9.9 0 0 1-1.2 7.3 18.5 18.5 0 0 1-20.2 11.8l-2.8-.4M341.5 196.4l-5.1 1.4-3.2 .6M341.5 196.4l.4 1.6"/>
<path d="M341.9 198l-5.2 1.4-3.3 .6M345 186.8a3.6 3.6 0 0 1 2.7 4.5M346.3 186a4.3 4.3 0 0 1 2 5.4M346.3 186l-.6 .7-.7 .1M346.4 191v.6M346.4 191.6l1.1 .2M347.2 192.8l.5 .2M347.2 192.8a6.6 6.6 0 0 1-5.7 3.6M347.2 192l.3 .1M347.2 191.2l.3 .6M347.2 192v.8M347.5 192.1l1.8 .1"/>
<path d="M347.5 192.1l.2 .3v.6M347.5 191.8l1.2 .1M347.7 193h1.8M347.7 193l-.5 .9a9.8 9.8 0 0 1-5.3 4.1M348.5 191.4l.2 .5M348.7 191.9l.5 .1M348.7 191.9l.6 .3M349.3 192.2l.2 .8M349.3 192.2l.4 .1M349.4 191.5l.1 .3M349.5 193l.6 .5M349.5 191.8l-.1 .3"/>
<path d="M349.5 191.8l.3 .6M350.1 193.5l6.1 14.5M350.3 193l-.2 .5M350.4 191.5l.7 .4M354.7 183.5l.6 .4M354.7 184.5l.3 .3 .7 .1M354.8 183.8l-.1 .7M354.9 183.8l.4 .1M355.3 183.9l.4 .4v.6M362.5 182.7l-7.2 1.2M362.9 183.6l-7.2 1.3M193.6 209.4l15 14.9"/>
<path d="M319.8 201.1l-3.4 .1a8.8 8.8 0 0 0-7.8 3.1 3.8 3.8 0 0 0 1.1 4.9 31.7 31.7 0 0 0 16.2 7.7M319.8 201.1a9.9 9.9 0 0 0-5.4 4 5.9 5.9 0 0 0 3.5 8.8l2.1 .7h2.4M319.9 213.1l2.1-1.4-1.4 2.2zM322 211.7l-10 10M322.1 201.1a6.5 6.5 0 0 1 8 5.9 8.1 8.1 0 0 1-7.6 7.1M322.1 201.1a7.7 7.7 0 0 0-7.4 7.6 7 7 0 0 0 7.8 5.4M322.4 214.6l3.6 2.2M322.5 214.1l-.1 .5M324.8 200.7l6.5-.1a26.5 26.5 0 0 0 15.9-2.6l.4-.2a1.76 1.76 0 0 1 2 .2 1.76 1.76 0 0 1 .6 1.9l-.5 2.8a24.7 24.7 0 0 1-4.5 8.4 18.6 18.6 0 0 1-17.2 6.1l-2.1-.3M324.8 200.7h-2l-3 .4M324.8 200.7a6.2 6.2 0 0 1 5.6 4.3 6.2 6.2 0 0 1-2.1 6.8l-.5 .4a10.9 10.9 0 0 1-5.4 2.4M325.9 216.9l-.1 .1"/>
<path d="M326 216.8l.1 .1M326.1 216.9h-.2M22.2 224.7h115.1M24.8 222.2h1l-.5 2.5zM69 235.9h156.4v21.3h-156.4zM79 235.9v21.3M87.3 235.9v21.3M121.3 235.9v21.3M137.3 224.7h.1M214 235.9v21.3M346.7 221.3l.4 .3M69 241.2h156.4"/>
<path d="M69 246.5h156.4M69 251.9h156.4"/>
<circle cx="329.4" cy="55.7" r="3.8"/>
<circle cx="214.4" cy="87" r="3.7"/>
<circle cx="374.2" cy="117.9" r="3.7"/>
<circle cx="332.8" cy="154.7" r="3.8"/>
<circle cx="257.2" cy="178.8" r="3.7"/>
<circle cx="241.4" cy="195" r="3.8"/>
<circle cx="211.2" cy="226.9" r="3.8"/>
<circle cx="309.4" cy="224.4" r="3.8"/>
</g>
<g fill="#000">
<circle cx="400.5" cy="57.3" r=".18"/>
<circle cx="344.7" cy="60.5" r=".18"/>
<circle cx="382.3" cy="65.7" r=".18"/>
<circle cx="308.1" cy="84.1" r=".18"/>
<circle cx="348.6" cy="87.3" r=".18"/>
<circle cx="63.9" cy="128.5" r=".18"/>
<circle cx="210.7" cy="128.5" r=".18"/>
<circle cx="262.5" cy="157" r=".18"/>
<circle cx="318.3" cy="160.2" r=".18"/>
<circle cx="350.4" cy="191.5" r=".18"/>
</g>
<g fill="none" stroke="#000" stroke-width=".71">
<path d="M10 10h400v277h-400zM70 6.6v3.4M140 6.6v3.4M207.1 5h5.8l-2.9 5zM210 0v10M280 6.6v3.4M350 6.6v3.4M6.6 74.2h3.4M410 74.2h3.5M0 148.5h10M5 145.6l5 2.9-5 2.9zM410 148.5h10.1"/>
<path d="M410 148.5l5.1-2.9v5.8zM6.6 222.7h3.4M410 222.7h3.5M70 287v3.4M140 287v3.4M210 287v10M210 287l2.9 5h-5.8zM280 287v3.4M350 287v3.4"/>
</g>
<g fill="none" stroke="#000" stroke-width=".51">
<path d="M269.7 249.5h40.3M270 242h140v45h-140zM270 257h140M303.1 257v16M310 242v15M350 257v30M390.1 257v12M270 265h33.1M270 273h80M350 269h60M350 263h60M350 280.5h60"/>
<path d="M370 280.5v6.5M390.1 280.5v6.5"/>
</g>
<g fill="#000" stroke="#000" stroke-width=".3">
<path d="M342.6 67.4l.1 .5zM342.5 67.1l.2 .8zM342.3 66.9l.4 1zM342.1 66.8l.6 1.1zM341.8 66.7l.9 1.2zM341.5 66.6l.3 .1 .9 1.2zM341.3 66.7l.2-.1 1.2 1.3zM341 66.7h.3l1.4 1.2zM340.8 66.9l.2-.2 1.7 1.2zM340.6 67l.2-.1 1.9 1zM340.6 67l2.1 .9-2.3-.7zM340.4 67.2l2.3 .7-2.4-.4z"/>
<path d="M340.3 67.5l2.4 .4-2.5-.2zM340.2 67.7l2.5 .2-2.5 .1zM340.2 68l2.5-.1-2.4 .4zM340.3 68.3l2.4-.4-2.3 .6zM340.4 68.5l2.3-.6-2.1 .8zM340.6 68.7l2.1-.8-1.9 1zM340.8 68.9l1.9-1-1.7 1.1zM341 69l1.7-1.1-1.4 1.2zM341.3 69.1l1.4-1.2-1.2 1.2zM342.7 67.9l-.9 1.2h-.3zM342.7 67.9l-.9 1.2zM342.7 67.9l-.6 1.1z"/>
<path d="M342.7 67.9l-.4 .9zM342.7 67.9l-.2 .7zM342.7 67.9l-.1 .5zM342.7 67.9v.3zM25.3 94.5l.5 2.6h-1zM136.8 95.1h1l-.5 2.5zM107.9 115.7h.9l-.5 2.5zM137.3 102.6l.5 2.5h-1zM175.2 115.5l.5 .8-2.3 1zM202.3 99.8l.2 .5zM202.2 99.5l.3 .8zM202 99.3l.5 1z"/>
<path d="M201.8 99.2l.7 1.1zM201.5 99.1l1 1.2zM201.3 99l.2 .1 1 1.2zM201 99h.3l1.2 1.3zM200.7 99.1l.3-.1 1.5 1.3zM200.5 99.2l.2-.1 1.8 1.2zM200.3 99.4l.2-.2 2 1.1zM200.3 99.4l2.2 .9-2.4-.7zM200.1 99.6l2.4 .7-2.5-.4zM200 99.9l2.5 .4-2.5-.2zM200 100.1l2.5 .2-2.5 .1zM200 100.4l2.5-.1-2.5 .4z"/>
<path d="M200 100.7l2.5-.4-2.4 .6zM200.1 100.9l2.4-.6-2.2 .8zM200.3 101.1l2.2-.8-2 1zM200.5 101.3l2-1-1.8 1.1zM200.7 101.4l1.8-1.1-1.5 1.2zM201 101.5l1.5-1.2-1.2 1.2zM202.5 100.3l-1 1.2h-.2zM202.5 100.3l-1 1.2zM202.5 100.3l-.7 1.1zM202.5 100.3l-.5 .9zM202.5 100.3l-.3 .7zM202.5 100.3l-.2 .5z"/>
<path d="M202.5 100.3l-.1 .2zM363.2 105.2l.1 .5zM363.1 105l.2 .7zM362.9 104.8l.4 .9zM362.6 104.7l.7 1zM362.4 104.6l.9 1.1zM362.1 104.5l.3 .1 .9 1.1zM361.9 104.5h.2l1.2 1.2zM361.6 104.6l.3-.1 1.4 1.2zM361.3 104.7l.3-.1 1.7 1.1zM361.1 104.9l.2-.2 2 1zM361.1 104.9l2.2 .8-2.3-.6z"/>
<path d="M361 105.1l2.3 .6-2.4-.3zM360.9 105.4l2.4 .3-2.5-.1zM360.8 105.6l2.5 .1-2.5 .2zM360.8 105.9l2.5-.2-2.4 .5zM360.9 106.2l2.4-.5-2.3 .7zM361 106.4l2.3-.7-2.2 .9zM361.1 106.6l2.2-.9-2 1.1zM361.3 106.8l2-1.1-1.7 1.2zM361.6 106.9l1.7-1.2-1.4 1.3zM361.9 107l1.4-1.3-1.2 1.3zM363.3 105.7l-.9 1.3h-.3zM363.3 105.7l-.9 1.3z"/>
<path d="M363.3 105.7l-.7 1.2zM363.3 105.7l-.4 1zM363.3 105.7l-.2 .8zM363.3 105.7l-.1 .6zM363.3 105.7v.3zM88.3 118.2l.5 2.5h-1zM108.3 124.9l.5 2.5h-.9zM168.3 120.2l2.3-1-1.8 1.8zM168.8 128.4l.5 2.5h-1zM183.7 118.2l.5 2.5h-1zM87.8 145.1h1l-.5 2.5zM168.3 145.1h1l-.5 2.5z"/>
<path d="M183.2 145.1h1l-.5 2.5zM100 163.5l2.5-.5v1zM169.5 163l2.5 .5-2.5 .5zM224.1 177.7l2.2 1.4-.8 .7zM268.7 167.9l.1 .6zM268.6 167.7l.2 .8zM268.4 167.5l.4 1zM268.1 167.4l.7 1.1zM267.9 167.3l.9 1.2zM267.6 167.2l.3 .1 .9 1.2zM267.4 167.2h.2l1.2 1.3zM267.1 167.3l.3-.1 1.4 1.3z"/>
<path d="M266.9 167.4l.2-.1 1.7 1.2zM266.6 167.6l.3-.2 1.9 1.1zM266.6 167.6l2.2 .9-2.3-.7zM266.5 167.8l2.3 .7-2.4-.4zM266.4 168.1l2.4 .4-2.5-.2zM266.3 168.3l2.5 .2-2.5 .1zM266.3 168.6l2.5-.1-2.4 .4zM266.4 168.9l2.4-.4-2.3 .6zM266.5 169.1l2.3-.6-2.2 .8zM266.6 169.3l2.2-.8-1.9 1zM266.9 169.5l1.9-1-1.7 1.1zM267.1 169.6l1.7-1.1-1.4 1.2z"/>
<path d="M267.4 169.7l1.4-1.2-1.2 1.2zM268.8 168.5l-.9 1.2h-.3zM268.8 168.5l-.7 1.1-.2 .1zM268.8 168.5l-.7 1.1zM268.8 168.5l-.4 .9zM268.8 168.5l-.2 .7zM268.8 168.5l-.1 .5zM268.8 168.5v.2zM322.1 166l.1 .6zM321.9 165.8l.3 .8zM321.7 165.6l.5 1zM321.5 165.5l.7 1.1z"/>
<path d="M321.3 165.4l.9 1.2zM321 165.3l.3 .1 .9 1.2zM320.7 165.3h.3l1.2 1.3zM320.5 165.4l.2-.1 1.5 1.3zM320.2 165.5l.3-.1 1.7 1.2zM320 165.7l.2-.2 2 1.1zM320 165.7l2.2 .9-2.4-.7zM319.8 165.9l2.4 .7-2.5-.4zM319.7 166.2l2.5 .4-2.5-.2zM319.7 166.4l2.5 .2-2.5 .1zM319.7 166.7l2.5-.1-2.5 .4zM319.7 167l2.5-.4-2.4 .6z"/>
<path d="M319.8 167.2l2.4-.6-2.2 .8zM320 167.4l2.2-.8-2 1zM320.2 167.6l2-1-1.7 1.1zM320.5 167.7l1.7-1.1-1.5 1.2zM320.7 167.8l1.5-1.2-1.2 1.2zM322.2 166.6l-.9 1.2h-.3zM322.2 166.6l-.9 1.2zM322.2 166.6l-.7 1.1zM322.2 166.6l-.5 .9zM322.2 166.6l-.3 .7zM322.2 166.6l-.1 .5zM322.2 166.6v.2z"/>
<path d="M193.9 208l.1 .5zM193.7 207.7l.3 .8zM193.6 207.5l.4 1zM193.3 207.4l.7 1.1zM193.1 207.3l.2 .1 .7 1.1zM192.8 207.2l.3 .1 .9 1.2zM192.5 207.2h.3l1.2 1.3zM192.3 207.3l.2-.1 1.5 1.3zM192 207.4l.3-.1 1.7 1.2zM191.8 207.6l.2-.2 2 1.1zM191.8 207.6l2.2 .9-2.3-.6zM191.7 207.9l2.3 .6-2.4-.4z"/>
<path d="M191.6 208.1l2.4 .4-2.5-.1zM191.5 208.4l2.5 .1-2.5 .1zM191.5 208.6l2.5-.1-2.4 .4zM191.6 208.9l2.4-.4-2.3 .6zM191.7 209.1l2.3-.6-2.2 .9zM191.8 209.4l2.2-.9-2 1zM192 209.5l2-1-1.7 1.2zM192.3 209.7l1.7-1.2-1.5 1.2zM192.5 209.7l1.5-1.2-1.2 1.2zM194 208.5l-.9 1.2h-.3zM194 208.5l-.9 1.2zM194 208.5l-.7 1.1z"/>
<path d="M194 208.5l-.4 .9zM194 208.5l-.3 .8zM194 208.5l-.1 .5zM194 208.5v.3zM319.9 213.1l2.1-1.4-1.4 2.2zM24.8 222.2h1l-.5 2.5z"/>
</g>
<text font-size="12.6" x="22.4" y="25.2">CUBREMANETAS CON HERRAJES SILVER V027 (SIL-027-FIB-HFCM-01)</text>
<g font-size="9.4">
<text x="119.8" y="37">SIL-027-FIB-CSF-01 (1 UNIDAD)</text>
<text x="120.8" y="47.8">SIL-027-FIB-CIF-01 (1 UNIDAD)</text>
</g>
<g font-size="7.9">
<text x="241.9" y="37">ID REF: 2609</text>
<text x="241" y="47.8">ID REF: 2610</text>
<text x="108.5" y="67.8">SIL-027-FIB-HFCM-01</text>
<text x="123.4" y="76.8">SCALE (2 : 3)</text>
<text x="270" y="238">Rojo RAL 3020</text>
</g>
<g font-size="4.7">
<text x="304.5" y="260.9">Plano fabricación</text>
<text x="304.5" y="266.2">cubremanetas con</text>
<text x="304.5" y="271.6">herrajes SILVER V027</text>
</g>
<g font-size="4.2">
<text x="33.9" y="9.6">6</text>
<text x="103.9" y="9.6">5</text>
<text x="173.9" y="9.6">4</text>
<text x="243.8" y="9.6">3</text>
<text x="313.9" y="9.6">2</text>
<text x="383.9" y="9.6">1</text>
<text x="6.7" y="38.7">D</text>
<text x="410.5" y="38.7">D</text>
<text x="6.9" y="112.9">C</text>
<text x="410.7" y="112.9">C</text>
<text x="6.9" y="187.1">B</text>
<text x="410.7" y="187.1">B</text>
<text x="6.8" y="261.4">A</text>
<text x="410.7" y="261.4">A</text>
<text x="33.9" y="290.4">6</text>
<text x="103.9" y="290.4">5</text>
<text x="173.9" y="290.4">4</text>
<text x="243.8" y="290.4">3</text>
<text x="313.9" y="290.4">2</text>
<text x="383.9" y="290.4">1</text>
</g>
<g font-size="3.9">
<text x="328.3" y="57.1">2</text>
<text x="213.4" y="88.3">2</text>
<text x="135.3" y="93.3" transform="rotate(-90 135.3 93.3)">7,44</text>
<text x="178.6" y="111.2" transform="rotate(-34 178.6 111.2)">5</text>
<text x="373.1" y="119.1">1</text>
<text x="106.8" y="123.6" transform="rotate(-90 106.8 123.6)">10</text>
<text x="86.8" y="134.9" transform="rotate(-90 86.8 134.9)">44</text>
<text x="182.1" y="134.9" transform="rotate(-90 182.1 134.9)">44</text>
<text x="166.7" y="141.5" transform="rotate(-90 166.7 141.5)">28,8</text>
<text x="331.8" y="156">2</text>
<text x="133" y="162">108</text>
<text x="23.3" y="164.1" transform="rotate(-90 23.3 164.1)">195,2</text>
<text x="256.2" y="180.1">1</text>
<text x="240.5" y="196.3">3</text>
<text x="308.4" y="225.6">3</text>
<text x="210.1" y="228.2">1</text>
<text x="69.9" y="239.8">ITEM</text>
<text x="79.9" y="239.8">QTY</text>
<text x="92.4" y="239.8">PART NUMBER</text>
<text x="157" y="239.8">DESCRIPTION</text>
<text x="215" y="239.9">ID Ref</text>
<text x="73.1" y="245.1">1</text>
<text x="82.2" y="245.1">1</text>
<text x="88.2" y="245.1">SIL-027-FIB-CIF-01</text>
<text x="122.3" y="245.2">FIBRA SILVER V27 Cubremanetas inferior</text>
<text x="215" y="245.1">2610</text>
<text x="73.1" y="250.4">2</text>
<text x="82.2" y="250.4">1</text>
<text x="88.2" y="250.4">SIL-027-FIB-CSF-01</text>
<text x="122.3" y="250.5">FIBRA SILVER V27 Cubremanetas superior</text>
<text x="215" y="250.4">2609</text>
<text x="73.1" y="255.8">3</text>
<text x="82.2" y="255.8">1</text>
<text x="88.2" y="255.8">SIL-027-TCLR-01</text>
<text x="122.3" y="255.9">TUBO ENFIBRADO. Herraje enfibrado clausor Silver V27</text>
<text x="215" y="255.8">2600</text>
<text x="358.4" y="274.9">SIL-027-FIB-HFCM-01-FIB01</text>
</g>
<text font-size="3.3" x="176.3" y="112.7" transform="rotate(-34 176.3 112.7)">⌀</text>
<g font-size="3.1">
<text x="312.7" y="246.8">Tolerancias para dimensiones lineales y angulares sin indicación individual</text>
<text x="312.7" y="250.4">de tolerancia, según ISO 2768-1:1989</text>
<text x="312.7" y="254">Zonas de rugosidad no especificada, Ra 3.2</text>
<text x="358.6" y="286.5">1</text>
<text x="377.6" y="285.6">A3</text>
<text x="396.9" y="285.9">1 /4</text>
</g>
<g font-size="2.4">
<text x="271.1" y="244.4">MATERIAL:</text>
<text x="271.2" y="252">ACABADO SUPERFICIAL:</text>
<text x="271.1" y="259.7">SCALE:</text>
<text x="350.4" y="260.8">DRAWN: Carlos Ruiz Madrigal</text>
<text x="391.1" y="260.6">25/09/2015</text>
<text x="350.5" y="267">CHECKED: Antonio Garcia</text>
<text x="391.2" y="266.7">25/09/2015</text>
<text x="350.5" y="271.4">DWG NO:</text>
<text x="350.7" y="276.9">Id. Ref:</text>
<text x="350.7" y="282.8">REV</text>
<text x="371.1" y="282.9">SIZE</text>
<text x="390.8" y="283">SHEET</text>
</g>
</svg>
